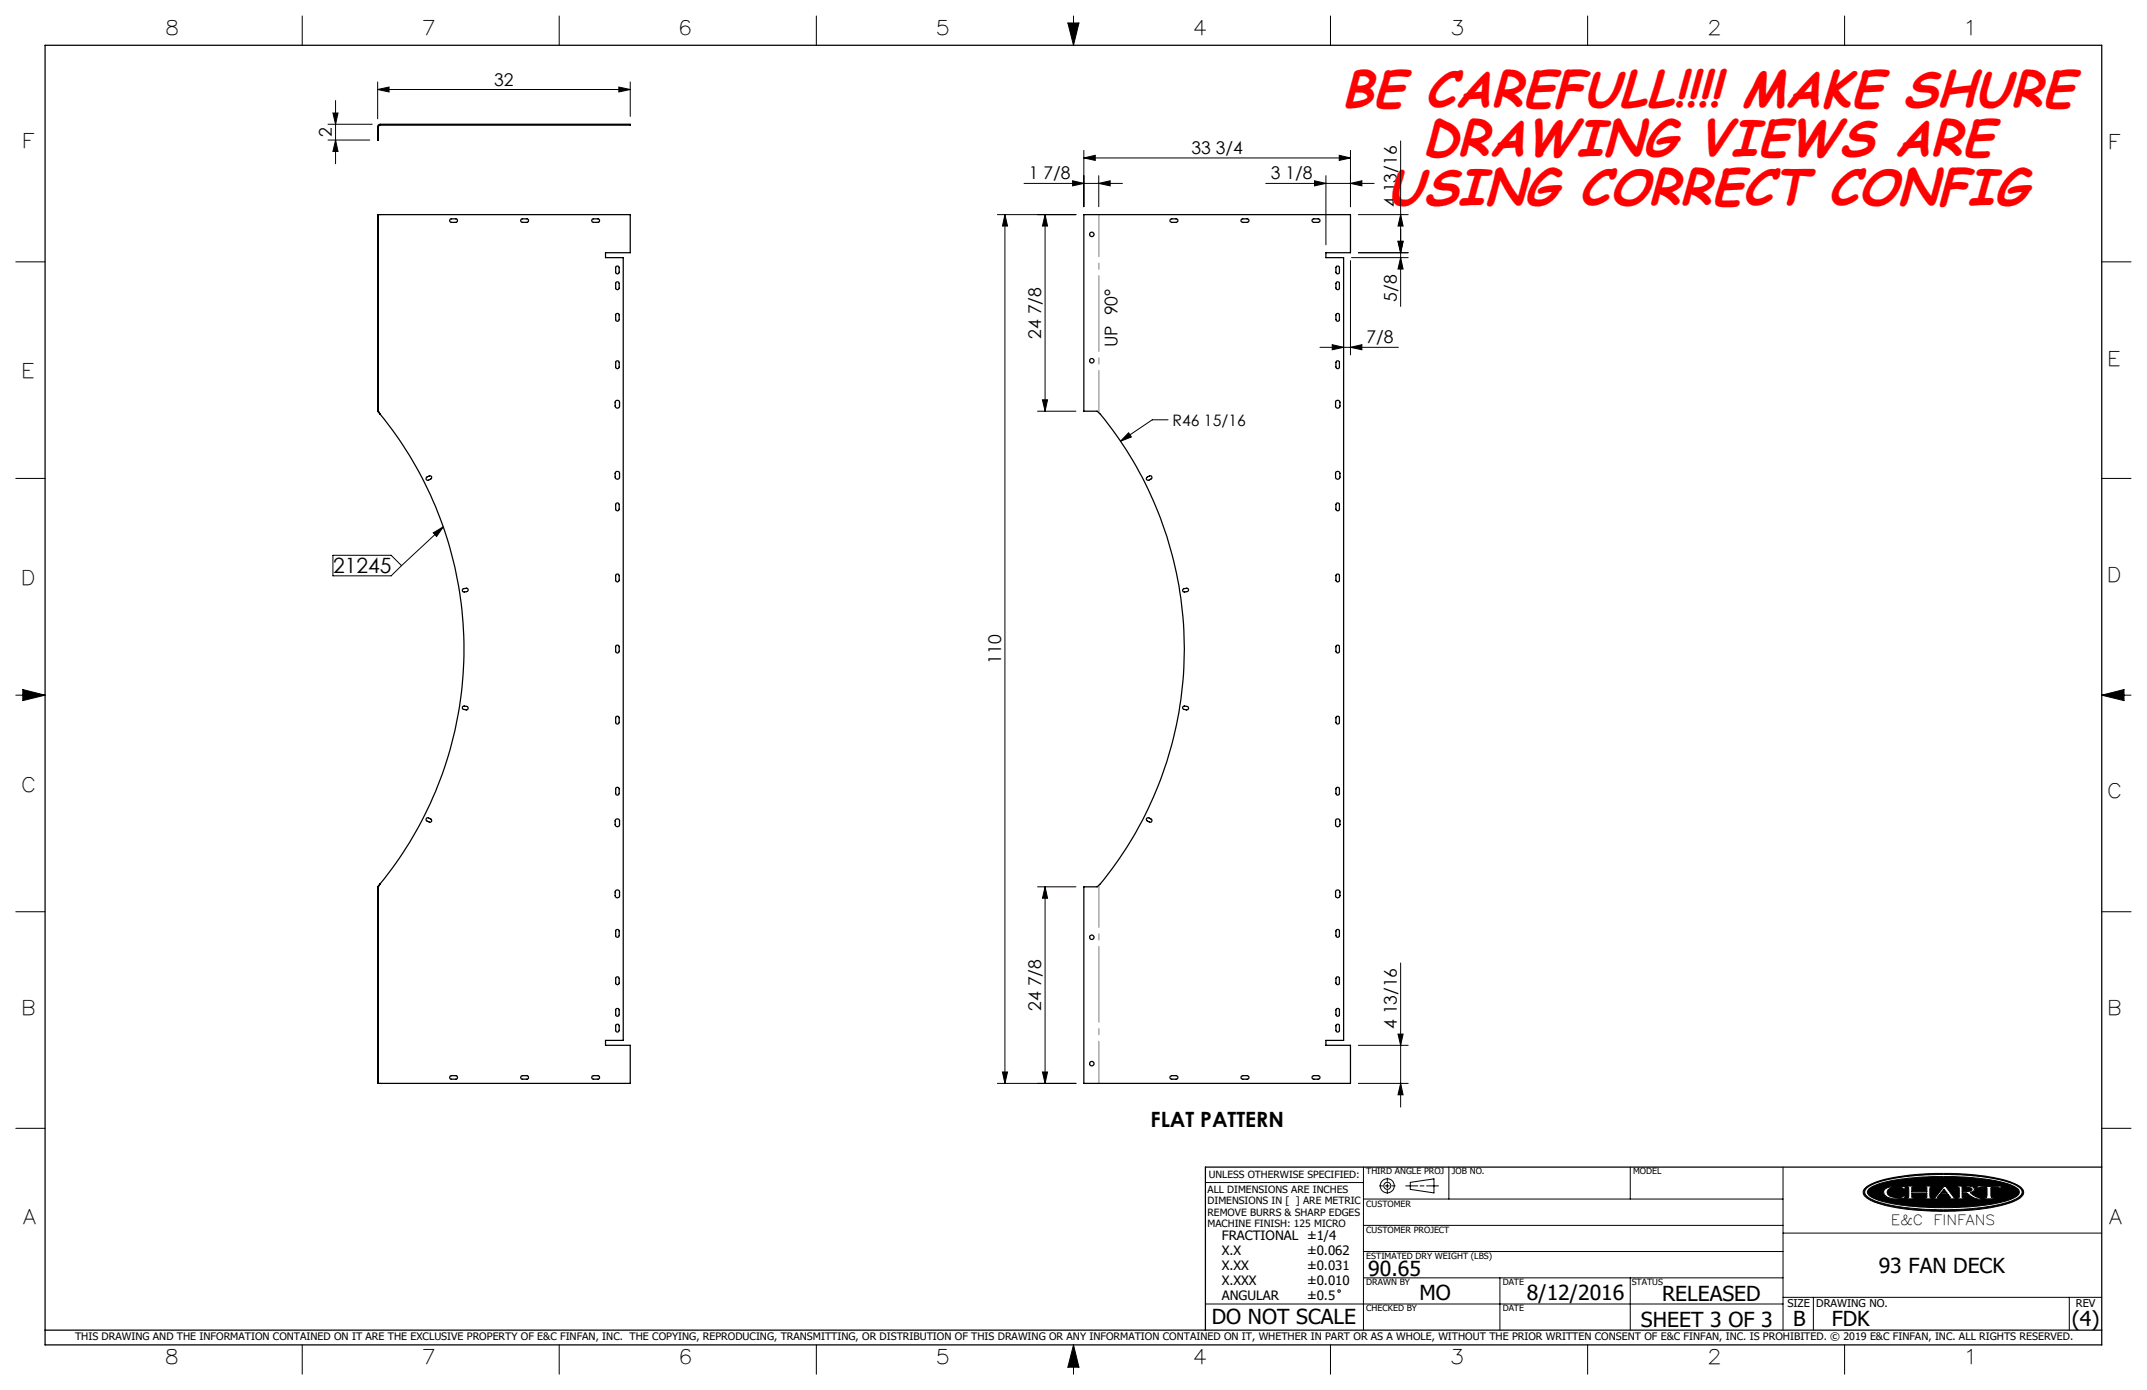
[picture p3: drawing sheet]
<svg xmlns="http://www.w3.org/2000/svg" width="432mm" height="279mm" viewBox="0 0 432 279" stroke-linecap="round" stroke-linejoin="round" font-family="sans-serif">
<g fill="none" stroke="#000" stroke-width=".2">
<path d="M60.8 3.2v5.9M76 18l2.2-.5v1zM76 16.5v7.4M76 18h50.8M112.5 3.2v5.9M124.5 17.5l2.3 .5-2.3 .5zM126.8 16.5v6.9M164.2 3.2v5.9M214.8 4.6h2.2l-1.1 4.5zM215.9 3.2v5.9M267.6 3.2v5.9M319.3 3.2v5.9"/>
<path d="M371 3.2v5.9M66 25h8.9M66 28.2h8.4M67 22.7h1l-.5 2.3zM67.5 20.2v12.7M67.5 28.2l.5 2.2h-1zM206 36.9h19.7M215.7 36.3l2.3 .6-2.3 .5zM218 31.8l2.3-.6v1zM218 30.2v11.4M218 31.7h53.6M221 36.9l2.3-.6v1.1z"/>
<path d="M221 35.3v6.3M254.6 36.9h21.8M264.4 36.3l2.3 .6-2.3 .5zM266.7 35.3v13.9M269.3 31.2l2.3 .6-2.3 .4zM271.6 36.9l2.3-.6v1.1zM271.6 30.2v11.4M281.7 28.3v33.3M3.2 52.6h5.9M200.6 43.1h15.8M202.1 43.1l.5 2.3h-1zM202.1 43.1v174.7"/>
<path d="M210.2 43.1l.5 2.3h-1zM210.2 43.1v39.6M271.6 52.4v18.9M271.8 51.8h11.4M273.2 43.1h10M273.2 50.8h10M281.2 48.5h1l-.5 2.3zM281.7 43.1l.5 2.3h-1zM281.7 51.8l.5 2.3h-1zM422.7 52.6h5.9M265.5 69.8h15.7M267.9 69.3l2.3 .5-2.3 .5z"/>
<path d="M271.6 69.8l2.3-.5v1zM3.2 96.2h5.9M208.7 82.7h7.7M209.7 80.4h1l-.5 2.3zM227 87l.5 .8-2.1 .9zM234.9 84.4h-3.2l-6.3 4.3M422.7 96.2h5.9M67 111.6h11.7l2.1 2.1-2.1 2h-11.7zM87.1 107.1l2-1.2-1.3 1.9zM89.1 105.9l-8.3 7.8M3.2 139.7h5.9M4.6 138.6l4.5 1.1-4.5 1.1z"/>
<path d="M422.7 139.7h5.9M422.7 139.7l4.5-1.1v2.2zM208.7 178.3h7.7M210.2 178.3l.5 2.3h-1zM210.2 178.3v39.5M3.2 183.3h5.9M281.7 193.6v28.9M422.7 183.3h5.9M200.6 217.8h15.8M201.6 215.5h1l-.5 2.3zM209.7 215.5h1l-.5 2.3zM273.2 217.8h10"/>
<path d="M273.2 210.1h10M281.2 207.9h1l-.5 2.2zM281.7 217.8l.5 2.3h-1zM3.2 226.8h5.9M242.4 237.7h31.8M274.2 234.6v32.8M277.4 238.4h.7M278.6 238.4h.8M279 236.8v.7M279 238v.8M279 239.3v.6M279.9 238.4h.7"/>
<path d="M282.7 238.4h2.4M283.6 237.7l4.8-.7v2.8l-4.8-.7zM285.6 238.4h.8M286.9 238.4h2.4M291.4 234.6v6.4M327.9 234.6v6.4M358.6 234.6v32.8M375.3 238.7a16.2 16.2 0 0 1 7.4-2.3 55.4 55.4 0 0 1 21.3 1.1l1.9 .8a1.36 1.36 0 0 1 1.1 1.1 1.36 1.36 0 0 1-.7 1.4 23 23 0 0 1-9.9 2.4l-.5 .1a53.3 53.3 0 0 1-18.2-1.4 4.1 4.1 0 0 1-3-2 1.17 1.17 0 0 1 .6-1.2zM375.4 238.9a12.3 12.3 0 0 1 6-2.1 59.4 59.4 0 0 1 22.1 .7 4.5 4.5 0 0 1 3.1 1.9 1.36 1.36 0 0 1-.9 1.5 27.8 27.8 0 0 1-10.4 2.1l-1.1 .1a48.8 48.8 0 0 1-17.3-1.8l-1.5-.9a.94 .94 0 0 1 0-1.5zM375.8 239a15.4 15.4 0 0 1 7.6-2.1l3.6-.3 3.3-.1a44.5 44.5 0 0 1 14.2 1.7l.8 .4a1.03 1.03 0 0 1 .8 1 1.03 1.03 0 0 1-.8 1 25.5 25.5 0 0 1-9.5 2l-5 .1a43.6 43.6 0 0 1-13.5-1.6l-1.3-.8a.79 .79 0 0 1-.2-1.3zM379 239.1a5 5 0 0 1 3.5-.6h.7l-.2 .6-.5-.4a3.4 3.4 0 0 0-2.8 .4l-.2 .5 .2 .5a3.1 3.1 0 0 0 2.8 .5l.4-.3h.3l-.2 .5-.7 .1a3.6 3.6 0 0 1-3.3-.8l-.2-.6zM383.5 238.4h1.6v.2l-.6 .1v.8h3v-.8l-.5-.1v-.2h1.5v.2l-.3 .1-.1 .4 .1 1.5v.1l.3 .1v.2h-1.5v-.2h.4l.1-.2v-.8h-3v.8l.1 .2h.5v.2h-1.6v-.2l.3-.1 .1-.1v-1.5v-.4l-.4-.1z"/>
<path d="M391 239l.6 .9h-1.3zM391 238.4h.3l1.7 2.3 .5 .1v.2h-1.6v-.2l.4-.1-.5-.6h-1.7l-.5 .7h.6v.2h-1.5v-.2l.5-.1zM393.6 238.4h2.3l.9 .2 .3 .4-.2 .5-.7 .2 1.2 .9 1.1 .2v.2a4.2 4.2 0 0 1-2.9-1.1l-1-.1v.9l.6 .1v.2h-1.6v-.2h.3l.2-.2v-1.8l-.5-.2zM394.6 238.6h.9l.9 .2 .2 .3-.2 .3-1.8 .1zM397.9 238.3l1 .2 3.7-.1-.3 .5h-.2l-.1-.2h-1.6l.1 1.9 .6 .2v.2h-2.2v-.2l.7-.2v-1.8l-1.6-.1-.2 .2h-.3zM402.1 238.9h.1M422.7 226.8h5.9M274.2 256.9h84.4M274.2 251.6h84.4M274.2 246.3h84.4M274.2 241h84.4M301.7 256.9v10.5"/>
<path d="M327.9 256.9v10.5M358.6 247.9h64.1M60.8 270.3v5.9M112.5 270.3v5.9M164.2 270.3v5.9M215.9 270.3v5.9M215.9 270.3l1.1 4.5h-2.2zM242.4 262.1h116.2M267.6 270.3v5.9M319.3 270.3v5.9M358.6 260.8h64.1M364.7 260.8v6.6"/>
<path d="M371 270.3v5.9M416.2 260.8v6.6"/>
<circle cx="279" cy="238.4" r=".71"/>
<circle cx="279" cy="238.4" r="1.41"/>
<circle cx="269.3" cy="259.5" r=".25"/>
</g>
<g fill="none" stroke="#000" stroke-width=".25">
<path d="M9.1 9.1h413.6v261.2h-413.6zM76.1 25.1l.3-.1h50.4v.2h-50.4l-.3 .3v2.7h-.1v-2.8zM76.1 43.1h50.7v7.7h-5v1h3.5v157.3h-3.5v1h5v7.7h-50.7M76.1 43.1h-.1v39.6M76.1 43.1v39.6M90.5 44.1l1.2-.1a.35 .35 0 0 1 .3 .3 .35 .35 0 0 1-.3 .4h-.9a.36 .36 0 0 1-.3-.6zM104.8 44.1l1.2-.1a.35 .35 0 0 1 .3 .3 .35 .35 0 0 1-.3 .4h-.9a.36 .36 0 0 1-.3-.6zM119.1 44.1l1.2-.1a.35 .35 0 0 1 .3 .3 .35 .35 0 0 1-.3 .4h-1a.36 .36 0 0 1-.2-.6zM123.9 56.8v-.1a.37 .37 0 0 1 .6 .3v.9a.35 .35 0 0 1-.3 .3 .35 .35 0 0 1-.4-.3zM123.9 53.6a.37 .37 0 0 1 .6 .2v.9a.35 .35 0 0 1-.3 .4 .35 .35 0 0 1-.4-.4zM218 43.1h53.6v7.7h-4.9v1h3.5v157.3h-3.5v1h4.9v7.7h-53.6v-39.5h2.7a72.9 72.9 0 0 0 16.4-35.1 74.6 74.6 0 0 0-15.8-59.9l-.6-.6h-2.7zM235.5 44h1a.35 .35 0 0 1 .4 .3 .35 .35 0 0 1-.4 .4h-.8a.36 .36 0 0 1-.4-.3 .36 .36 0 0 1 .2-.4z"/>
<path d="M249.6 44.2l.2-.2h1a.35 .35 0 0 1 .4 .3 .35 .35 0 0 1-.4 .4h-.9a.35 .35 0 0 1-.3-.5zM263.9 44.2l.2-.2h1a.35 .35 0 0 1 .4 .3 .35 .35 0 0 1-.4 .4h-.9a.35 .35 0 0 1-.3-.5zM268.8 56.7a.36 .36 0 0 1 .4 0 .36 .36 0 0 1 .2 .3v.9a.35 .35 0 0 1-.4 .3 .35 .35 0 0 1-.3-.3zM268.8 53.6a.36 .36 0 0 1 .4-.1 .36 .36 0 0 1 .2 .3v.9a.35 .35 0 0 1-.4 .4 .35 .35 0 0 1-.3-.4zM123.9 72.6a.37 .37 0 0 1 .6 .2v1a.35 .35 0 0 1-.3 .3 .35 .35 0 0 1-.4-.3zM123.9 63.1a.37 .37 0 0 1 .6 .2v.9a.35 .35 0 0 1-.3 .4 .35 .35 0 0 1-.4-.4zM268.8 72.6a.36 .36 0 0 1 .4-.1 .36 .36 0 0 1 .2 .3v1a.35 .35 0 0 1-.4 .3 .35 .35 0 0 1-.3-.3zM268.8 63.1a.36 .36 0 0 1 .4-.1 .36 .36 0 0 1 .2 .3v.9a.35 .35 0 0 1-.4 .4 .35 .35 0 0 1-.3-.4zM76 82.7l.4 .6M76 82.7h.1M76.1 82.7l.3 .6M76.4 83.3a74.5 74.5 0 0 1 0 94.4"/>
<path d="M85.8 96l.5-.3a.34 .34 0 0 1 .5 .1 .34 .34 0 0 1-.2 .5l-.4 .2a.34 .34 0 0 1-.5-.1 .34 .34 0 0 1 .1-.4zM123.9 94.8a.45 .45 0 0 1 .7 .4v.7a.44 .44 0 0 1-.4 .4 .44 .44 0 0 1-.5-.4v-.8zM123.9 80.5a.45 .45 0 0 1 .7 .4v.7a.44 .44 0 0 1-.4 .5 .44 .44 0 0 1-.5-.5v-.8zM230.6 96l.6-.3a.34 .34 0 0 1 .4 .1 .34 .34 0 0 1-.1 .5l-.4 .2a.35 .35 0 0 1-.5 0 .35 .35 0 0 1 0-.5zM268.7 94.9v-.1a.47 .47 0 0 1 .8 .4v.7a.44 .44 0 0 1-.5 .4 .44 .44 0 0 1-.4-.4zM268.7 80.6v-.1a.47 .47 0 0 1 .8 .4v.7a.44 .44 0 0 1-.5 .5 .44 .44 0 0 1-.4-.5zM93.2 118.3h.6a.34 .34 0 0 1 .4 .2 .34 .34 0 0 1-.3 .4l-.5 .1a.35 .35 0 0 1-.4-.3 .35 .35 0 0 1 .2-.4zM123.9 115.5a.37 .37 0 0 1 .6 .2v.9a.35 .35 0 0 1-.3 .4 .35 .35 0 0 1-.4-.4zM123.9 101.2a.37 .37 0 0 1 .6 .2v.9a.35 .35 0 0 1-.3 .4 .35 .35 0 0 1-.4-.4zM237.9 118.5l.7-.2a.34 .34 0 0 1 .4 .2 .34 .34 0 0 1-.3 .4l-.5 .1a.33 .33 0 0 1-.3-.2 .33 .33 0 0 1 0-.3zM268.8 115.5a.36 .36 0 0 1 .4-.1 .36 .36 0 0 1 .2 .3v.9a.35 .35 0 0 1-.4 .4 .35 .35 0 0 1-.3-.4zM268.8 101.2a.36 .36 0 0 1 .4-.1 .36 .36 0 0 1 .2 .3v.9a.35 .35 0 0 1-.4 .4 .35 .35 0 0 1-.3-.4z"/>
<path d="M123.9 129.8a.37 .37 0 0 1 .6 .2v.9a.35 .35 0 0 1-.3 .4 .35 .35 0 0 1-.4-.4zM268.8 129.8a.36 .36 0 0 1 .4-.1 .36 .36 0 0 1 .2 .3v.9a.35 .35 0 0 1-.4 .4 .35 .35 0 0 1-.3-.4zM93.1 142h.8a.36 .36 0 0 1 .3 .4 .36 .36 0 0 1-.4 .3l-.5-.1a.33 .33 0 0 1-.3-.2 .33 .33 0 0 1 .1-.4zM123.9 144.1v-.1a.37 .37 0 0 1 .6 .3v.9a.35 .35 0 0 1-.3 .4 .35 .35 0 0 1-.4-.4zM123.9 158.3a.37 .37 0 0 1 .6 .3v.9a.35 .35 0 0 1-.3 .3 .35 .35 0 0 1-.4-.3zM237.9 142h.8a.36 .36 0 0 1 .3 .4 .36 .36 0 0 1-.4 .3l-.5-.1a.37 .37 0 0 1-.2-.6zM268.8 158.3a.36 .36 0 0 1 .4 0 .36 .36 0 0 1 .2 .3v.9a.35 .35 0 0 1-.4 .3 .35 .35 0 0 1-.3-.3zM268.8 144a.36 .36 0 0 1 .4 0 .36 .36 0 0 1 .2 .3v.9a.35 .35 0 0 1-.4 .4 .35 .35 0 0 1-.3-.4zM76 178.3v39.5h.1M76 178.3h.1M76.1 178.3v39.5M76.4 177.7l-.4 .6"/>
<path d="M76.4 177.7l-.3 .6M85.8 164.5l.3-.1 .5 .2a.34 .34 0 0 1 .2 .5 .34 .34 0 0 1-.5 .1l-.6-.3zM123.8 164.7h.1a.45 .45 0 0 1 .7 .3v.7a.44 .44 0 0 1-.4 .5 .44 .44 0 0 1-.5-.5zM123.9 179a.45 .45 0 0 1 .7 .3v.7a.44 .44 0 0 1-.4 .5 .44 .44 0 0 1-.5-.5v-.8zM230.6 164.5l.4-.1 .5 .2a.34 .34 0 0 1 .1 .5 .34 .34 0 0 1-.4 .1l-.6-.3zM268.7 179a.47 .47 0 0 1 .8 .3v.7a.44 .44 0 0 1-.5 .5 .44 .44 0 0 1-.4-.5zM268.7 164.7a.47 .47 0 0 1 .8 .3v.7a.44 .44 0 0 1-.5 .5 .44 .44 0 0 1-.4-.5zM123.9 196.4a.37 .37 0 0 1 .6 .3v.9a.35 .35 0 0 1-.3 .3 .35 .35 0 0 1-.4-.3zM123.9 186.9a.37 .37 0 0 1 .6 .2v1a.35 .35 0 0 1-.3 .3 .35 .35 0 0 1-.4-.3zM268.8 196.4a.36 .36 0 0 1 .4 0 .36 .36 0 0 1 .2 .3v.9a.35 .35 0 0 1-.4 .3 .35 .35 0 0 1-.3-.3zM268.8 186.9a.36 .36 0 0 1 .4-.1 .36 .36 0 0 1 .2 .3v1a.35 .35 0 0 1-.4 .3 .35 .35 0 0 1-.3-.3zM90.5 216.3l1.2-.1a.35 .35 0 0 1 .3 .4 .35 .35 0 0 1-.3 .3h-.9a.36 .36 0 0 1-.3-.6z"/>
<path d="M104.8 216.3l1.2-.1a.35 .35 0 0 1 .3 .4 .35 .35 0 0 1-.3 .3h-.9a.36 .36 0 0 1-.3-.6zM119.1 216.3l1.2-.1a.35 .35 0 0 1 .3 .4 .35 .35 0 0 1-.3 .3h-1a.36 .36 0 0 1-.2-.6zM123.9 206a.37 .37 0 0 1 .6 .2v.9a.35 .35 0 0 1-.3 .4 .35 .35 0 0 1-.4-.4zM123.9 202.8a.37 .37 0 0 1 .6 .2v.9a.35 .35 0 0 1-.3 .4 .35 .35 0 0 1-.4-.4zM235.3 216.4l.4-.2h.8a.35 .35 0 0 1 .4 .4 .35 .35 0 0 1-.4 .3h-.8a.35 .35 0 0 1-.4-.5zM249.6 216.4l.3-.2h.9a.35 .35 0 0 1 .4 .4 .35 .35 0 0 1-.4 .3h-.9a.35 .35 0 0 1-.3-.5zM263.9 216.4l.3-.2h.9a.35 .35 0 0 1 .4 .4 .35 .35 0 0 1-.4 .3h-.9a.35 .35 0 0 1-.3-.5zM268.8 206a.36 .36 0 0 1 .4-.1 .36 .36 0 0 1 .2 .3v.9a.35 .35 0 0 1-.4 .4 .35 .35 0 0 1-.3-.4zM268.8 202.8a.36 .36 0 0 1 .4-.1 .36 .36 0 0 1 .2 .3v.9a.35 .35 0 0 1-.4 .4 .35 .35 0 0 1-.3-.4zM422.7 234.6h-180.3v32.8M9.1 267.4h413.6"/>
<circle cx="219.6" cy="47.1" r=".44"/>
<circle cx="219.6" cy="72.5" r=".44"/>
<circle cx="219.6" cy="188.4" r=".44"/>
<circle cx="219.6" cy="213.8" r=".44"/>
</g>
<g fill="#000">
<path d="M383.5 238.4v.2h.3l.1 .2v1.8l-.1 .1-.3 .1v.2h1.6v-.2h-.5l-.1-.2v-.8h3v.9l-.5 .1v.2h1.5v-.2l-.3-.1-.1-.2v-1.6l.1-.3h.3v-.2h-1.5v.2l.5 .1v.8h-3v-.8l.6-.1v-.2zM391 238.4l-1.8 2.3-.5 .1v.2h1.5v-.2h-.6l.5-.7h1.7l.5 .6-.4 .1v.2h1.6v-.2l-.5-.1-1.7-2.3zM393.6 238.4v.2l.5 .2v1.8l-.2 .2h-.3v.2h1.6v-.2l-.6-.1v-.9l1 .1a3.7 3.7 0 0 0 2.9 1.1v-.2a3.4 3.4 0 0 1-2.3-1.1 .68 .68 0 0 0 .8-.2 .68 .68 0 0 0 0-.8l-.7-.3zM397.9 238.3l-.4 .6h.3l.2-.2 1.6 .1v1.8l-.2 .2h-.5v.2h2.2v-.2h-.5l-.2-.3v-1.7l1.6-.1 .1 .2h.2l.3-.5-4 .1zM375.8 239a13.3 13.3 0 0 1 6.5-2l2.7-.3 3.8-.2 7.5 .2a24.3 24.3 0 0 1 9.1 2 1.01 1.01 0 0 1 .7 .9 1.01 1.01 0 0 1-.7 1 21.9 21.9 0 0 1-8.6 1.9l-3.9 .2h-4.1l-3.8-.2a21.2 21.2 0 0 1-8.8-2l-.4-.3-.2-.5zM379.1 239a1.04 1.04 0 0 0 .7 1.7 7 7 0 0 0 3.2 .1l.2-.5h-.3l-.5 .4a2.56 2.56 0 0 1-2.8-.8 1.28 1.28 0 0 1 1.4-1.3h.2a1.49 1.49 0 0 1 1.4 .2l.4 .3 .2-.6h-.6a4.7 4.7 0 0 0-3.5 .5zM375.3 238.7a17.5 17.5 0 0 1 7.8-2.4l5.1-.4h4.8a34.5 34.5 0 0 1 12.5 2.2l.4 .2a1.36 1.36 0 0 1 .9 2 9.1 9.1 0 0 1-5.1 2.2l-.4 .1a58.1 58.1 0 0 1-23.1-.6 5.6 5.6 0 0 1-3.4-1.9v-.8zM375.3 238.9a1.14 1.14 0 0 0 .6 1.9 24 24 0 0 0 9.3 2.1l4.6 .3 3.7-.1a33.7 33.7 0 0 0 11.9-2.1l.4-.2a1.19 1.19 0 0 0 .9-1.2 1.19 1.19 0 0 0-.9-1.1 21.6 21.6 0 0 0-8.8-2.1l-5.1-.3-4.7 .1a30.2 30.2 0 0 0-11.1 2.1z" fill-rule="evenodd"/>
<path d="M215.9 270.3l-1.1 4.5h2.2zM214.8 4.6h2.2l-1.1 4.5zM4.6 138.6l4.5 1.1-4.5 1.1zM422.7 139.7l4.5-1.1v2.2zM391 239l-.7 .9h1.3zM394.6 238.6v.9l1.7-.1a.38 .38 0 0 0 .3-.4 .38 .38 0 0 0-.5-.3z" fill-rule="evenodd"/>
</g>
<path d="M221 43.1v39.8M221 178v39.8" fill="none" stroke="#808080" stroke-width=".2" stroke-dasharray="15.2 1.3 1.3 1.3" stroke-dashoffset="6.8"/>
<g fill="#000">
<path d="M227 87l.5 .8-2.1 .9zM87.1 107.1l2-1.2-1.3 1.9z"/>
<path d="M124.5 17.5l2.3 .5-2.3 .5zM76 18l2.2-.5v1z"/>
<path d="M67 22.7h1l-.5 2.3zM67.5 28.2l.5 2.2h-1z"/>
<path d="M269.3 31.2l2.3 .6-2.3 .4zM218 31.8l2.3-.6v1zM221 36.9l2.3-.6v1.1zM215.7 36.3l2.3 .6-2.3 .5zM271.6 36.9l2.3-.6v1.1zM264.4 36.3l2.3 .6-2.3 .5zM271.6 69.8l2.3-.5v1zM267.9 69.3l2.3 .5-2.3 .5z"/>
<path d="M281.2 48.5h1l-.5 2.3zM281.7 51.8l.5 2.3h-1z"/>
<path d="M209.7 80.4h1l-.5 2.3zM210.2 43.1l.5 2.3h-1zM209.7 215.5h1l-.5 2.3zM210.2 178.3l.5 2.3h-1zM201.6 215.5h1l-.5 2.3zM202.1 43.1l.5 2.3h-1zM281.2 48.5h1l-.5 2.3zM281.7 43.1l.5 2.3h-1zM281.7 217.8l.5 2.3h-1zM281.2 207.9h1l-.5 2.2z"/>
</g>
<g font-size="10.2" fill="#f00">
<text x="269.9" y="21.5">BE CAREFULL!!!! MAKE SHURE</text>
<text x="286" y="31.4">DRAWING VIEWS ARE</text>
<text x="279" y="41.3">USING CORRECT CONFIG</text>
</g>
<g font-size="4.2">
<text x="67" y="115.2">21245</text>
<text x="231.4" y="226.6">FLAT PATTERN</text>
<text x="275.2" y="256.5">90.65</text>
<text x="377.8" y="255.9">93 FAN DECK</text>
<text x="285.5" y="261.4">MO</text>
<text x="307.1" y="261.3">8/12/2016</text>
<text x="334.3" y="261.6">RELEASED</text>
<text x="243.7" y="266.1">DO NOT SCALE</text>
<text x="330" y="266.7">SHEET 3 OF 3</text>
<text x="360.6" y="266.5">B</text>
<text x="368.4" y="266.6">FDK</text>
<text x="416.7" y="266.5">(4)</text>
</g>
<g font-size="4">
<text x="33.6" y="7.1">8</text>
<text x="85.2" y="7.1">7</text>
<text x="137" y="7.1">6</text>
<text x="188.6" y="7.1">5</text>
<text x="240.3" y="7.1">4</text>
<text x="292.1" y="7.1">3</text>
<text x="343.8" y="7.1">2</text>
<text x="395.7" y="7.1">1</text>
<text x="4.9" y="29.8">F</text>
<text x="424.5" y="29.9">F</text>
<text x="4.8" y="76">E</text>
<text x="424.3" y="73.5">E</text>
<text x="4.7" y="117.7">D</text>
<text x="424.2" y="116.9">D</text>
<text x="4.7" y="159.3">C</text>
<text x="424.2" y="160.4">C</text>
<text x="4.8" y="204">B</text>
<text x="424.3" y="204">B</text>
<text x="4.8" y="246.1">A</text>
<text x="424.3" y="246">A</text>
<text x="33.6" y="274.3">8</text>
<text x="85.2" y="274.3">7</text>
<text x="137" y="274.3">6</text>
<text x="188.6" y="274.3">5</text>
<text x="240.3" y="274.3">4</text>
<text x="292.1" y="274.3">3</text>
<text x="343.8" y="274.3">2</text>
<text x="395.8" y="274.3">1</text>
</g>
<g font-size="3.5">
<text x="99.4" y="17.2">32</text>
<text x="66.7" y="27.5" transform="rotate(-90 66.7 27.5)">2</text>
<text x="239.7" y="31">33 3/4</text>
<text x="206.9" y="36.1">1 7/8</text>
<text x="255.6" y="36.1">3 1/8</text>
<text x="280.9" y="41.6" transform="rotate(-90 280.9 41.6)">4 13/16</text>
<text x="280.9" y="60.6" transform="rotate(-90 280.9 60.6)">5/8</text>
<text x="209.4" y="68" transform="rotate(-90 209.4 68)">24 7/8</text>
<text x="224.7" y="69.8" transform="rotate(-90 224.7 69.8)">UP 90°</text>
<text x="274.8" y="69">7/8</text>
<text x="201.4" y="133.4" transform="rotate(-90 201.4 133.4)">110</text>
<text x="209.4" y="203.2" transform="rotate(-90 209.4 203.2)">24 7/8</text>
<text x="280.9" y="206.8" transform="rotate(-90 280.9 206.8)">4 13/16</text>
</g>
<text font-size="3.2" x="235.8" y="85.6">R46 15/16</text>
<g font-size="2.8">
<text x="380.3" y="246.2">E&amp;C</text>
<text x="388.9" y="246.2">FINFANS</text>
</g>
<g font-size="2.6">
<text x="245.7" y="249.3">FRACTIONAL ±1/4</text>
<text x="245.7" y="252.3">X.X</text>
<text x="245.7" y="255.3">X.XX</text>
<text x="262.9" y="252.3">±0.062</text>
<text x="262.9" y="255.3">±0.031</text>
<text x="245.7" y="258.3">X.XXX</text>
<text x="245.7" y="261.3">ANGULAR</text>
<text x="262.9" y="258.3">±0.010</text>
<text x="262.9" y="261.3">±0.5</text>
</g>
<g font-size="2.2">
<text x="359.5" y="262.8">SIZE</text>
<text x="365.3" y="262.7">DRAWING NO.</text>
<text x="417.5" y="262.8">REV</text>
</g>
<text font-size="2.1" x="15.1" y="269.4">THIS DRAWING AND THE INFORMATION CONTAINED ON IT ARE THE EXCLUSIVE PROPERTY OF E&amp;C FINFAN, INC. THE COPYING, REPRODUCING, TRANSMITTING, OR DISTRIBUTION OF THIS DRAWING OR ANY INFORMATION CONTAINED ON IT, WHETHER IN PART OR AS A WHOLE, WITHOUT THE PRIOR WRITTEN CONSENT OF E&amp;C FINFAN, INC. IS PROHIBITED. © 2019 E&amp;C FINFAN, INC. ALL RIGHTS RESERVED.</text>
<g font-size="2">
<text x="242.9" y="239.8">ALL DIMENSIONS ARE INCHES</text>
<text x="243.1" y="236.8">UNLESS OTHERWISE SPECIFIED:</text>
<text x="242.9" y="242.1">DIMENSIONS IN [ ] ARE METRIC</text>
<text x="242.9" y="244.4">REMOVE BURRS &amp; SHARP EDGES</text>
<text x="242.9" y="246.7">MACHINE FINISH: 125 MICRO</text>
</g>
<g font-size="1.7">
<text x="274.8" y="236.1">THIRD ANGLE PROJ</text>
<text x="292" y="236.1">JOB NO.</text>
<text x="328.5" y="236.1">MODEL</text>
<text x="274.8" y="242.5">CUSTOMER</text>
<text x="274.8" y="247.8">CUSTOMER PROJECT</text>
<text x="274.8" y="253.1">ESTIMATED DRY WEIGHT (LBS)</text>
<text x="274.8" y="258.3">DRAWN BY</text>
<text x="274.8" y="263.6">CHECKED BY</text>
<text x="302.2" y="263.6">DATE</text>
<text x="302.2" y="258.3">DATE</text>
<text x="328.2" y="258.3">STATUS</text>
</g>
</svg>
